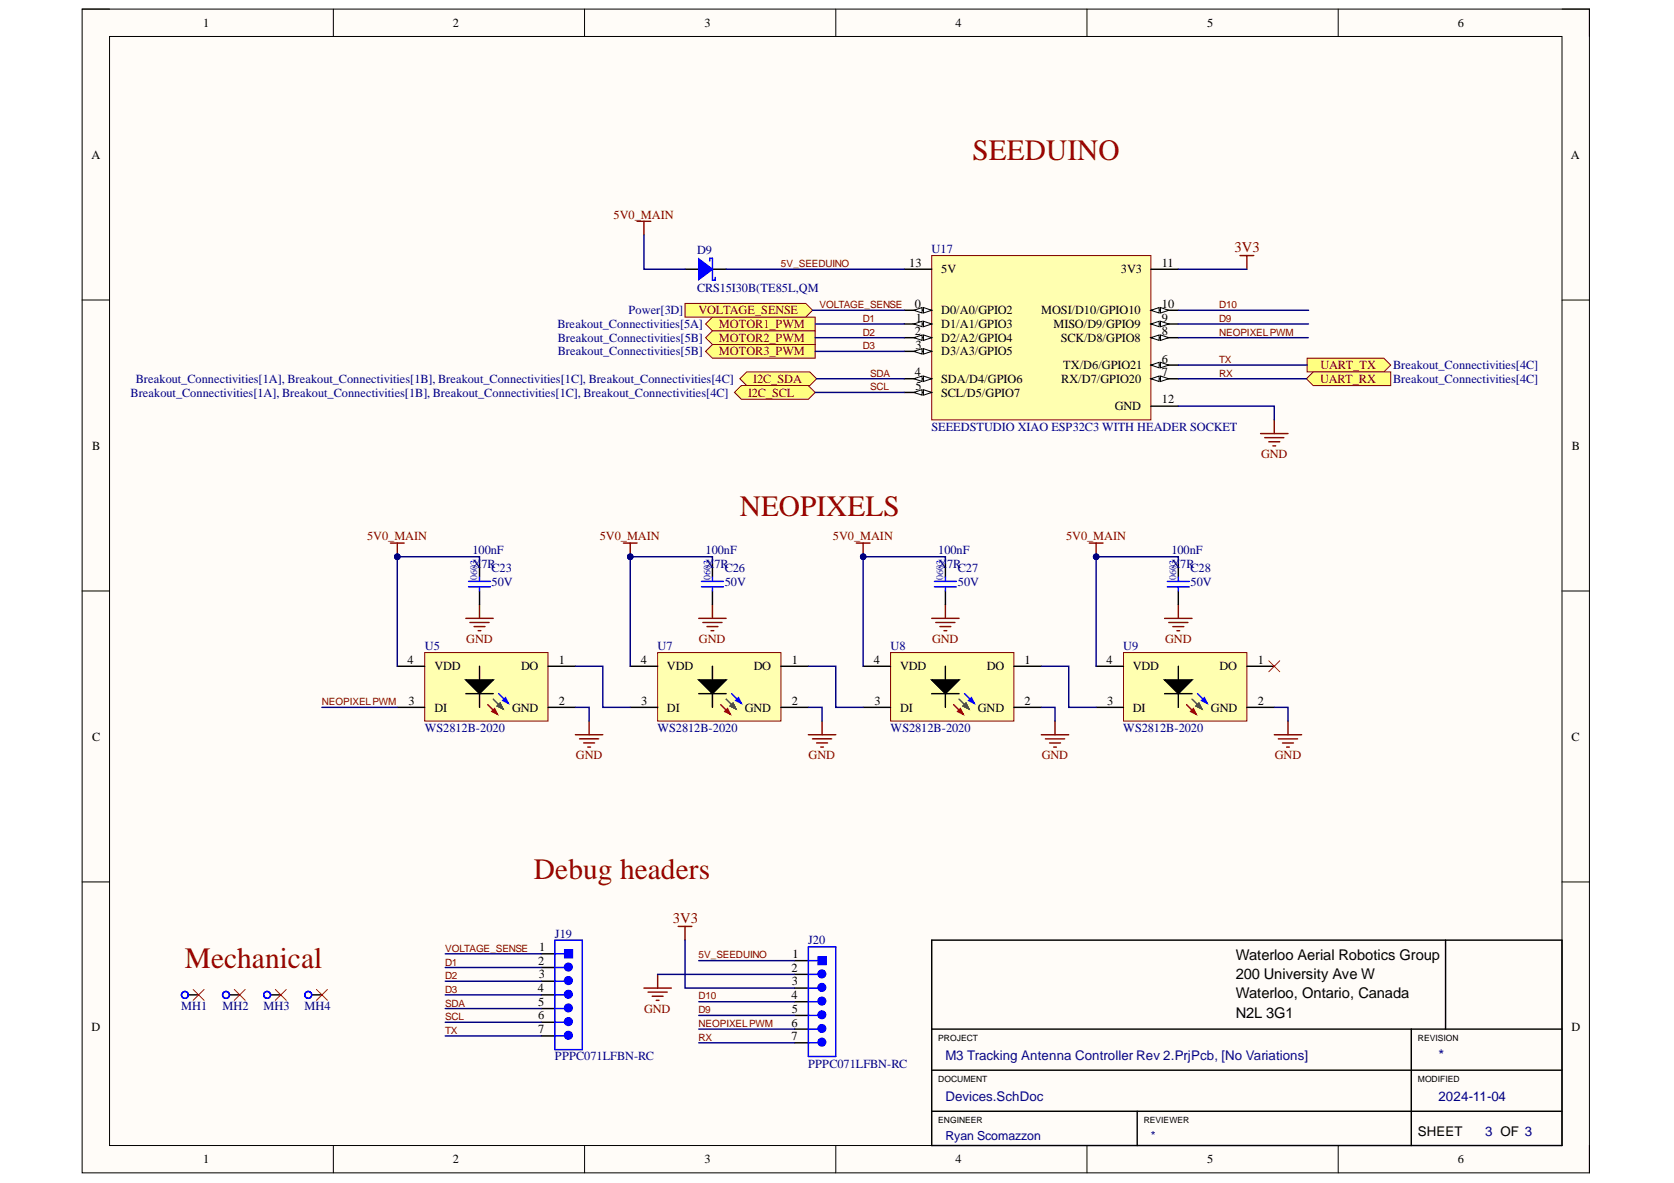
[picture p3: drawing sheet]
<svg xmlns="http://www.w3.org/2000/svg" width="297mm" height="210mm" viewBox="0 0 297 210" stroke-linecap="round" stroke-linejoin="round" font-family="sans-serif">
<path d="M14.6 1.6h267.4v206.5h-267.4z" fill-rule="evenodd" fill="#fffcf8"/>
<path d="M14.6 1.6h267.4v206.5h-267.4z" fill="none" stroke="#000" stroke-width=".18"/>
<path d="M19.4 6.5h257.8v196.8h-257.8z" fill-rule="evenodd" fill="#fffcf8"/>
<g fill="none" stroke="#000" stroke-width=".18">
<path d="M14.6 1.6h4.8M19.4 6.5h257.8v196.8h-257.8zM59.2 1.6v4.9M103.7 1.6v4.9M148.3 1.6v4.9M192.9 1.6v4.9M237.5 1.6v4.9M277.2 1.6h4.8v4.9M14.6 53.2h4.8M277.2 53.2h4.8M14.6 104.9h4.8M277.2 104.9h4.8"/>
<path d="M14.6 156.5h4.8M277.2 156.5h4.8M59.2 203.3v4.8M103.7 203.3v4.8M148.3 203.3v4.8M192.9 203.3v4.8M237.5 203.3v4.8M282 203.3v4.8"/>
</g>
<path d="M165.3 166.8h111.9v36.5h-111.9zM256.5 166.8v15.8M165.3 189.9h111.9M165.3 182.6h111.9M165.3 197.2h111.9M201.8 197.2v6.1M250.4 182.6v20.7" fill="none" stroke="#000" stroke-width=".25"/>
<path d="M113 39.3h2.5M114.3 39.3v2.4M223.7 76.9h4.8M224.4 77.7h3.4M225.1 78.4h2M225.9 79.1h.5M226.1 74.5v2.4" fill="none" stroke="#800000" stroke-width=".25"/>
<path d="M231.9 63.6h13.7l1.2 1.2-1.2 1.2h-13.7z" fill-rule="evenodd" fill="#ffff80"/>
<path d="M231.9 63.6h13.7l1.2 1.2-1.2 1.2h-13.7z" fill="none" stroke="#800000" stroke-width=".18"/>
<path d="M231.8 67.2l1.2-1.2h13.8v2.4h-13.8z" fill-rule="evenodd" fill="#ffff80"/>
<path d="M231.8 67.2l1.2-1.2h13.8v2.4h-13.8z" fill="none" stroke="#800000" stroke-width=".18"/>
<path d="M125.2 57.5l1.2-1.2h18.3v2.4h-18.3z" fill-rule="evenodd" fill="#ffff80"/>
<path d="M125.2 57.5l1.2-1.2h18.3v2.4h-18.3z" fill="none" stroke="#800000" stroke-width=".18"/>
<path d="M125.2 59.9l1.2-1.2h18.3v2.4h-18.3z" fill-rule="evenodd" fill="#ffff80"/>
<path d="M125.2 59.9l1.2-1.2h18.3v2.4h-18.3z" fill="none" stroke="#800000" stroke-width=".18"/>
<path d="M125.2 62.3l1.2-1.2h18.3v2.5h-18.3z" fill-rule="evenodd" fill="#ffff80"/>
<path d="M125.2 62.3l1.2-1.2h18.3v2.5h-18.3z" fill="none" stroke="#800000" stroke-width=".18"/>
<path d="M130.3 69.6l1.2-1.2h11.9l1.3 1.2-1.3 1.2h-11.9z" fill-rule="evenodd" fill="#ffff80"/>
<path d="M130.3 69.6l1.2-1.2h11.9l1.3 1.2-1.3 1.2h-11.9z" fill="none" stroke="#800000" stroke-width=".18"/>
<path d="M131.3 67.2l1.2-1.2h11.2l1.2 1.2-1.2 1.2h-11.2z" fill-rule="evenodd" fill="#ffff80"/>
<path d="M131.3 67.2l1.2-1.2h11.2l1.2 1.2-1.2 1.2h-11.2z" fill="none" stroke="#800000" stroke-width=".18"/>
<path d="M114.3 175.3h4.8M115 176h3.4M115.7 176.8h2M116.5 177.5h.4M116.7 172.9v2.4" fill="none" stroke="#800000" stroke-width=".25"/>
<path d="M121.6 47.8h2.4M126.4 47.8h2.4" fill="none" stroke="#000" stroke-width=".25"/>
<path d="M124 45.9l2.4 1.9-2.4 1.8z" fill="#00f"/>
<path d="M124 45.9l2.4 1.9-2.4 1.8zM125.9 46.3v-.5h.5v3.9h.5v-.5" fill="none" stroke="#00f" stroke-width=".25"/>
<path d="M69.3 96.4h2.4M70.5 96.4v2.4" fill="none" stroke="#800000" stroke-width=".25"/>
<circle cx="70.5" cy="98.8" r=".49" fill="#000080"/>
<circle cx="70.5" cy="98.8" r=".49" fill="none" stroke="#000080" stroke-width=".18"/>
<path d="M165.3 45.3h38.9v29.2h-38.9z" fill-rule="evenodd" fill="#ffffb0"/>
<path d="M165.3 45.3h38.9v29.2h-38.9z" fill="none" stroke="#800000" stroke-width=".18"/>
<path d="M204.2 55.1h4.9" fill="none" stroke="#000" stroke-width=".25"/>
<path d="M204.2 55.1l1.5-.5v.9z" fill="#f8fcff"/>
<path d="M204.2 55.1l1.5-.5v.9z" fill="none" stroke="#000" stroke-width=".18"/>
<path d="M205.9 54.6l1.5 .5-1.5 .4z" fill="#f8fcff"/>
<path d="M205.9 54.6l1.5 .5-1.5 .4z" fill="none" stroke="#000" stroke-width=".18"/>
<path d="M160.5 47.8h4.8M204.2 47.8h4.9M204.2 57.5h4.9M204.2 72.1h4.9" fill="none" stroke="#000" stroke-width=".25"/>
<path d="M204.2 57.5l1.5-.5v1z" fill="#f8fcff"/>
<path d="M204.2 57.5l1.5-.5v1z" fill="none" stroke="#000" stroke-width=".18"/>
<path d="M205.9 57l1.5 .5-1.5 .5z" fill="#f8fcff"/>
<path d="M205.9 57l1.5 .5-1.5 .5z" fill="none" stroke="#000" stroke-width=".18"/>
<path d="M204.2 59.9h4.9" fill="none" stroke="#000" stroke-width=".25"/>
<path d="M204.2 59.9l1.5-.5v1z" fill="#f8fcff"/>
<path d="M204.2 59.9l1.5-.5v1z" fill="none" stroke="#000" stroke-width=".18"/>
<path d="M205.9 59.4l1.5 .5-1.5 .5z" fill="#f8fcff"/>
<path d="M205.9 59.4l1.5 .5-1.5 .5z" fill="none" stroke="#000" stroke-width=".18"/>
<path d="M204.2 67.2h4.9" fill="none" stroke="#000" stroke-width=".25"/>
<path d="M204.2 67.2l1.5-.5v1z" fill="#f8fcff"/>
<path d="M204.2 67.2l1.5-.5v1z" fill="none" stroke="#000" stroke-width=".18"/>
<path d="M205.9 66.7l1.5 .5-1.5 .5z" fill="#f8fcff"/>
<path d="M205.9 66.7l1.5 .5-1.5 .5z" fill="none" stroke="#000" stroke-width=".18"/>
<path d="M160.5 62.3h4.8" fill="none" stroke="#000" stroke-width=".25"/>
<path d="M163.9 61.9l1.4 .4-1.4 .5z" fill="#f8fcff"/>
<path d="M163.9 61.9l1.4 .4-1.4 .5z" fill="none" stroke="#000" stroke-width=".18"/>
<path d="M162.2 62.3l1.4-.4v.9z" fill="#f8fcff"/>
<path d="M162.2 62.3l1.4-.4v.9z" fill="none" stroke="#000" stroke-width=".18"/>
<path d="M160.5 59.9h4.8" fill="none" stroke="#000" stroke-width=".25"/>
<path d="M163.9 59.4l1.4 .5-1.4 .5z" fill="#f8fcff"/>
<path d="M163.9 59.4l1.4 .5-1.4 .5z" fill="none" stroke="#000" stroke-width=".18"/>
<path d="M162.2 59.9l1.4-.5v1z" fill="#f8fcff"/>
<path d="M162.2 59.9l1.4-.5v1z" fill="none" stroke="#000" stroke-width=".18"/>
<path d="M160.5 57.5h4.8" fill="none" stroke="#000" stroke-width=".25"/>
<path d="M163.9 57l1.4 .5-1.4 .5z" fill="#f8fcff"/>
<path d="M163.9 57l1.4 .5-1.4 .5z" fill="none" stroke="#000" stroke-width=".18"/>
<path d="M162.2 57.5l1.4-.5v1z" fill="#f8fcff"/>
<path d="M162.2 57.5l1.4-.5v1z" fill="none" stroke="#000" stroke-width=".18"/>
<path d="M160.5 55.1h4.8" fill="none" stroke="#000" stroke-width=".25"/>
<path d="M163.9 54.6l1.4 .5-1.4 .4z" fill="#f8fcff"/>
<path d="M163.9 54.6l1.4 .5-1.4 .4z" fill="none" stroke="#000" stroke-width=".18"/>
<path d="M162.2 55.1l1.4-.5v.9z" fill="#f8fcff"/>
<path d="M162.2 55.1l1.4-.5v.9z" fill="none" stroke="#000" stroke-width=".18"/>
<path d="M160.5 67.2h4.8" fill="none" stroke="#000" stroke-width=".25"/>
<path d="M163.9 66.7l1.4 .5-1.4 .5z" fill="#f8fcff"/>
<path d="M163.9 66.7l1.4 .5-1.4 .5z" fill="none" stroke="#000" stroke-width=".18"/>
<path d="M162.2 67.2l1.4-.5v1z" fill="#f8fcff"/>
<path d="M162.2 67.2l1.4-.5v1z" fill="none" stroke="#000" stroke-width=".18"/>
<path d="M160.5 69.6h4.8" fill="none" stroke="#000" stroke-width=".25"/>
<path d="M163.9 69.1l1.4 .5-1.4 .5z" fill="#f8fcff"/>
<path d="M163.9 69.1l1.4 .5-1.4 .5z" fill="none" stroke="#000" stroke-width=".18"/>
<path d="M162.2 69.6l1.4-.5v1z" fill="#f8fcff"/>
<path d="M162.2 69.6l1.4-.5v1z" fill="none" stroke="#000" stroke-width=".18"/>
<path d="M204.2 64.8h4.9" fill="none" stroke="#000" stroke-width=".25"/>
<path d="M204.2 64.8l1.5-.5v1z" fill="#f8fcff"/>
<path d="M204.2 64.8l1.5-.5v1z" fill="none" stroke="#000" stroke-width=".18"/>
<path d="M205.9 64.3l1.5 .5-1.5 .5z" fill="#f8fcff"/>
<path d="M205.9 64.3l1.5 .5-1.5 .5z" fill="none" stroke="#000" stroke-width=".18"/>
<path d="M96 169.2h2.5M96 171.7h2.5M96 174.1h2.5M96 176.5h2.5M96 179h2.5M96 181.4h2.5M96 183.8h2.5" fill="none" stroke="#000" stroke-width=".25"/>
<path d="M98.5 171.7h1.7M98.5 169.2h1.7" fill="none" stroke="#00f" stroke-width=".25"/>
<path d="M100.2 168.5h1.4v1.5h-1.4z" fill-rule="evenodd" fill="#00f"/>
<path d="M100.2 168.5h1.4v1.5h-1.4z" fill="none" stroke="#00f" stroke-width=".18"/>
<path d="M98.5 166.8h4.8v19.4h-4.8v-19.4M98.5 174.1h1.7" fill="none" stroke="#00f" stroke-width=".25"/>
<circle cx="100.9" cy="174" r=".72" fill="#00f"/>
<circle cx="100.9" cy="174" r=".72" fill="none" stroke="#00f" stroke-width=".18"/>
<circle cx="100.9" cy="171.6" r=".72" fill="#00f"/>
<circle cx="100.9" cy="171.6" r=".72" fill="none" stroke="#00f" stroke-width=".18"/>
<path d="M98.5 176.5h1.7" fill="none" stroke="#00f" stroke-width=".25"/>
<circle cx="100.9" cy="176.4" r=".72" fill="#00f"/>
<circle cx="100.9" cy="176.4" r=".72" fill="none" stroke="#00f" stroke-width=".18"/>
<path d="M98.5 179h1.7" fill="none" stroke="#00f" stroke-width=".25"/>
<circle cx="100.9" cy="178.8" r=".72" fill="#00f"/>
<circle cx="100.9" cy="178.8" r=".72" fill="none" stroke="#00f" stroke-width=".18"/>
<path d="M98.5 181.4h1.7" fill="none" stroke="#00f" stroke-width=".25"/>
<circle cx="100.9" cy="181.3" r=".72" fill="#00f"/>
<circle cx="100.9" cy="181.3" r=".72" fill="none" stroke="#00f" stroke-width=".18"/>
<path d="M98.5 183.8h1.7" fill="none" stroke="#00f" stroke-width=".25"/>
<circle cx="100.9" cy="183.7" r=".72" fill="#00f"/>
<circle cx="100.9" cy="183.7" r=".72" fill="none" stroke="#00f" stroke-width=".18"/>
<path d="M141 170.5h2.4M141 172.9h2.4M141 175.3h2.4M141 177.7h2.4M141 180.2h2.4M141 182.6h2.4M141 185h2.4" fill="none" stroke="#000" stroke-width=".25"/>
<path d="M143.4 172.9h1.7M143.4 170.5h1.7" fill="none" stroke="#00f" stroke-width=".25"/>
<path d="M145.1 169.7h1.5v1.5h-1.5z" fill-rule="evenodd" fill="#00f"/>
<path d="M145.1 169.7h1.5v1.5h-1.5z" fill="none" stroke="#00f" stroke-width=".18"/>
<path d="M143.4 175.3h1.7M143.4 168h4.9v19.5h-4.9z" fill="none" stroke="#00f" stroke-width=".25"/>
<circle cx="145.8" cy="175.2" r=".72" fill="#00f"/>
<circle cx="145.8" cy="175.2" r=".72" fill="none" stroke="#00f" stroke-width=".18"/>
<circle cx="145.8" cy="172.8" r=".72" fill="#00f"/>
<circle cx="145.8" cy="172.8" r=".72" fill="none" stroke="#00f" stroke-width=".18"/>
<path d="M143.4 177.7h1.7" fill="none" stroke="#00f" stroke-width=".25"/>
<circle cx="145.8" cy="177.6" r=".71" fill="#00f"/>
<circle cx="145.8" cy="177.6" r=".71" fill="none" stroke="#00f" stroke-width=".18"/>
<path d="M143.4 180.2h1.7" fill="none" stroke="#00f" stroke-width=".25"/>
<circle cx="145.8" cy="180.1" r=".71" fill="#00f"/>
<circle cx="145.8" cy="180.1" r=".71" fill="none" stroke="#00f" stroke-width=".18"/>
<path d="M143.4 182.6h1.7" fill="none" stroke="#00f" stroke-width=".25"/>
<circle cx="145.8" cy="182.5" r=".71" fill="#00f"/>
<circle cx="145.8" cy="182.5" r=".71" fill="none" stroke="#00f" stroke-width=".18"/>
<path d="M143.4 185h1.7" fill="none" stroke="#00f" stroke-width=".25"/>
<circle cx="145.8" cy="184.9" r=".72" fill="#00f"/>
<circle cx="145.8" cy="184.9" r=".72" fill="none" stroke="#00f" stroke-width=".18"/>
<path d="M121.6 53.8h21.4l1.2 1.3-1.2 1.2h-21.4z" fill-rule="evenodd" fill="#ffff80"/>
<path d="M121.6 53.8h21.4l1.2 1.3-1.2 1.2h-21.4z" fill="none" stroke="#800000" stroke-width=".18"/>
<path d="M220 45.3h2.5M221.2 45.3v2.5M120.3 164.4h2.5M121.6 164.4v2.4" fill="none" stroke="#800000" stroke-width=".25"/>
<path d="M75.4 115.8h21.8v12.1h-21.8z" fill-rule="evenodd" fill="#ffffb0"/>
<path d="M75.4 115.8h21.8v12.1h-21.8z" fill="none" stroke="#800000" stroke-width=".18"/>
<path d="M70.5 118.2h4.9M97.2 118.2h4.9M70.5 125.5h4.9M82.7 120.6h4.8l-2.4 2.5zM97.2 125.5h4.9" fill="none" stroke="#000" stroke-width=".25"/>
<path d="M82.7 120.6h4.8l-2.4 2.5z" fill="#000"/>
<path d="M87.5 124.1l1.7 1.7" fill="none" stroke="#38761d" stroke-width=".25"/>
<path d="M88.5 123.1l1.7 1.7" fill="none" stroke="#00f" stroke-width=".25"/>
<path d="M88.2 125.3l.5-.5 .5 1z" fill="#00f"/>
<path d="M88.2 125.3l.5-.5 .5 1z" fill="none" stroke="#000" stroke-width=".25"/>
<path d="M89.2 124.3l.5-.5 .5 1z" fill="#00f"/>
<path d="M89.2 124.3l.5-.5 .5 1z" fill="none" stroke="#00f" stroke-width=".25"/>
<path d="M82.7 123.1h4.8" fill="none" stroke="#000" stroke-width=".25"/>
<path d="M86.5 125l1.7 1.7" fill="none" stroke="#980000" stroke-width=".25"/>
<path d="M87.3 126.2l.5-.4 .4 .9z" fill="#980000"/>
<path d="M87.3 126.2l.5-.4 .4 .9z" fill="none" stroke="#980000" stroke-width=".25"/>
<path d="M88.2 125.3l.5-.5 .5 1z" fill="#38761d"/>
<path d="M88.2 125.3l.5-.5 .5 1z" fill="none" stroke="#38761d" stroke-width=".25"/>
<path d="M85.1 118.2v2.4M85.1 123.1v2.4" fill="none" stroke="#000" stroke-width=".25"/>
<path d="M110.6 96.4h2.4M111.8 96.4v2.4M102.1 130.4h4.9M102.8 131.1h3.4M103.6 131.8h1.9M104.3 132.6h.5M104.5 127.9v2.5" fill="none" stroke="#800000" stroke-width=".25"/>
<circle cx="111.8" cy="98.8" r=".49" fill="#000080"/>
<circle cx="111.8" cy="98.8" r=".49" fill="none" stroke="#000080" stroke-width=".18"/>
<path d="M116.7 115.8h21.9v12.1h-21.9z" fill-rule="evenodd" fill="#ffffb0"/>
<path d="M116.7 115.8h21.9v12.1h-21.9z" fill="none" stroke="#800000" stroke-width=".18"/>
<path d="M111.8 118.2h4.9M138.6 118.2h4.8M111.8 125.5h4.9M124 120.6h4.8l-2.4 2.5zM138.6 125.5h4.8" fill="none" stroke="#000" stroke-width=".25"/>
<path d="M124 120.6h4.8l-2.4 2.5z" fill="#000"/>
<path d="M128.8 124.1l1.8 1.7" fill="none" stroke="#38761d" stroke-width=".25"/>
<path d="M129.8 123.1l1.7 1.7" fill="none" stroke="#00f" stroke-width=".25"/>
<path d="M129.6 125.3l.5-.5 .5 1z" fill="#00f"/>
<path d="M129.6 125.3l.5-.5 .5 1z" fill="none" stroke="#000" stroke-width=".25"/>
<path d="M130.6 124.3l.4-.5 .5 1z" fill="#00f"/>
<path d="M130.6 124.3l.4-.5 .5 1z" fill="none" stroke="#00f" stroke-width=".25"/>
<path d="M124 123.1h4.8" fill="none" stroke="#000" stroke-width=".25"/>
<path d="M127.9 125l1.7 1.7" fill="none" stroke="#980000" stroke-width=".25"/>
<path d="M128.6 126.2l.5-.4 .5 .9z" fill="#980000"/>
<path d="M128.6 126.2l.5-.4 .5 .9z" fill="none" stroke="#980000" stroke-width=".25"/>
<path d="M129.6 125.3l.5-.5 .5 1z" fill="#38761d"/>
<path d="M129.6 125.3l.5-.5 .5 1z" fill="none" stroke="#38761d" stroke-width=".25"/>
<path d="M126.4 118.2v2.4M126.4 123.1v2.4" fill="none" stroke="#000" stroke-width=".25"/>
<path d="M151.9 96.4h2.5M153.2 96.4v2.4M143.4 130.4h4.9M144.2 131.1h3.4M144.9 131.8h1.9M145.6 132.6h.5M145.9 127.9v2.5" fill="none" stroke="#800000" stroke-width=".25"/>
<circle cx="153.2" cy="98.8" r=".48" fill="#000080"/>
<circle cx="153.2" cy="98.8" r=".48" fill="none" stroke="#000080" stroke-width=".18"/>
<path d="M158 115.8h21.9v12.1h-21.9z" fill-rule="evenodd" fill="#ffffb0"/>
<path d="M158 115.8h21.9v12.1h-21.9z" fill="none" stroke="#800000" stroke-width=".18"/>
<path d="M153.2 118.2h4.8M179.9 118.2h4.9M153.2 125.5h4.8M165.3 120.6h4.9l-2.4 2.5zM179.9 125.5h4.9" fill="none" stroke="#000" stroke-width=".25"/>
<path d="M165.3 120.6h4.9l-2.4 2.5z" fill="#000"/>
<path d="M170.2 124.1l1.7 1.7" fill="none" stroke="#38761d" stroke-width=".25"/>
<path d="M171.2 123.1l1.7 1.7" fill="none" stroke="#00f" stroke-width=".25"/>
<path d="M170.9 125.3l.5-.5 .5 1z" fill="#00f"/>
<path d="M170.9 125.3l.5-.5 .5 1z" fill="none" stroke="#000" stroke-width=".25"/>
<path d="M171.9 124.3l.5-.5 .5 1z" fill="#00f"/>
<path d="M171.9 124.3l.5-.5 .5 1z" fill="none" stroke="#00f" stroke-width=".25"/>
<path d="M165.3 123.1h4.9" fill="none" stroke="#000" stroke-width=".25"/>
<path d="M169.2 125l1.7 1.7" fill="none" stroke="#980000" stroke-width=".25"/>
<path d="M169.9 126.2l.5-.4 .5 .9z" fill="#980000"/>
<path d="M169.9 126.2l.5-.4 .5 .9z" fill="none" stroke="#980000" stroke-width=".25"/>
<path d="M170.9 125.3l.5-.5 .5 1z" fill="#38761d"/>
<path d="M170.9 125.3l.5-.5 .5 1z" fill="none" stroke="#38761d" stroke-width=".25"/>
<path d="M167.8 118.2v2.4M167.8 123.1v2.4" fill="none" stroke="#000" stroke-width=".25"/>
<path d="M193.3 96.4h2.4M194.5 96.4v2.4M184.8 130.4h4.8M185.5 131.1h3.4M186.2 131.8h2M187 132.6h.4M187.2 127.9v2.5" fill="none" stroke="#800000" stroke-width=".25"/>
<circle cx="194.5" cy="98.8" r=".49" fill="#000080"/>
<circle cx="194.5" cy="98.8" r=".49" fill="none" stroke="#000080" stroke-width=".18"/>
<path d="M199.4 115.8h21.8v12.1h-21.8z" fill-rule="evenodd" fill="#ffffb0"/>
<path d="M199.4 115.8h21.8v12.1h-21.8z" fill="none" stroke="#800000" stroke-width=".18"/>
<path d="M194.5 118.2h4.9M221.2 118.2h4.9M194.5 125.5h4.9M206.7 120.6h4.8l-2.4 2.5zM221.2 125.5h4.9" fill="none" stroke="#000" stroke-width=".25"/>
<path d="M206.7 120.6h4.8l-2.4 2.5z" fill="#000"/>
<path d="M211.5 124.1l1.7 1.7" fill="none" stroke="#38761d" stroke-width=".25"/>
<path d="M212.5 123.1l1.7 1.7" fill="none" stroke="#00f" stroke-width=".25"/>
<path d="M212.2 125.3l.5-.5 .5 1z" fill="#00f"/>
<path d="M212.2 125.3l.5-.5 .5 1z" fill="none" stroke="#000" stroke-width=".25"/>
<path d="M213.2 124.3l.5-.5 .5 1z" fill="#00f"/>
<path d="M213.2 124.3l.5-.5 .5 1z" fill="none" stroke="#00f" stroke-width=".25"/>
<path d="M206.7 123.1h4.8" fill="none" stroke="#000" stroke-width=".25"/>
<path d="M210.5 125l1.7 1.7" fill="none" stroke="#980000" stroke-width=".25"/>
<path d="M211.3 126.2l.5-.4 .4 .9z" fill="#980000"/>
<path d="M211.3 126.2l.5-.4 .4 .9z" fill="none" stroke="#980000" stroke-width=".25"/>
<path d="M212.2 125.3l.5-.5 .5 1z" fill="#38761d"/>
<path d="M212.2 125.3l.5-.5 .5 1z" fill="none" stroke="#38761d" stroke-width=".25"/>
<g fill="none" stroke="#000" stroke-width=".25">
<path d="M85.1 100v2.4M126.4 100v2.4M167.8 100v2.4M85.1 104.9v2.4M126.4 104.9v2.4M167.8 104.9v2.4M209.1 100v2.4M209.1 104.9v2.4M209.1 118.2v2.4M209.1 123.1v2.4M33.5 176.5h1.7M40.8 176.5h1.7"/>
<path d="M48.1 176.5h1.7M55.4 176.5h1.7"/>
</g>
<g fill="none" stroke="#800000" stroke-width=".25">
<path d="M82.7 109.7h4.8M83.4 110.4h3.4M84.1 111.2h2M84.8 111.9h.5M85.1 107.3v2.4M124 109.7h4.8M124.7 110.4h3.4M125.4 111.2h2M126.2 111.9h.5M126.4 107.3v2.4M165.3 109.7h4.9M166.1 110.4h3.4"/>
<path d="M166.8 111.2h1.9M167.5 111.9h.5M167.8 107.3v2.4M206.7 109.7h4.8M207.4 110.5h3.4M208.1 111.2h2M208.8 111.9h.5M209.1 107.3v2.4M226.1 130.4h4.9M226.8 131.1h3.4M227.6 131.8h1.9M228.3 132.6h.5"/>
<path d="M228.5 127.9v2.5"/>
</g>
<g fill="none" stroke="#00f" stroke-width=".25">
<path d="M83.1 104.1h3.9M83.1 103.2h3.9M85.1 102.4v.8M85.1 104.1v.8M124.5 104.1h3.9M124.5 103.2h3.9M126.4 102.4v.8M126.4 104.1v.8M165.8 104.1h3.9M165.8 103.2h3.9M167.8 102.4v.8M167.8 104.1v.8"/>
<path d="M207.1 104.1h3.9M207.1 103.2h3.9M209.1 102.4v.8M209.1 104.1v.8"/>
<circle cx="32.8" cy="176.5" r=".61"/>
<circle cx="40.1" cy="176.5" r=".61"/>
<circle cx="47.4" cy="176.5" r=".61"/>
<circle cx="54.7" cy="176.5" r=".61"/>
</g>
<path d="M225.1 117.2l2 2M227.1 117.2l-2 2M48.9 175.6l1.9 1.9M50.8 175.6l-1.9 1.9M56.2 175.6l1.9 1.9M58.1 175.6l-1.9 1.9" fill="none" stroke="#f00" stroke-width=".18"/>
<g fill="none" stroke="#000080" stroke-width=".25">
<path d="M114.3 41.7v6.1h7.3M144.2 55.1h16.3M144.7 59.9h15.8M144.7 57.5h15.8M209.1 59.9h23M209.1 57.5h23.1M209.1 55.1h23.1M209.1 47.8h12.1M144.7 62.3h15.8M144.7 69.6h15.8M209.1 72.1h17v2.4M209.1 64.8h22.8"/>
<path d="M209.1 67.2h22.7M70.5 98.8v19.4M102.1 118.2h4.9v7.3h4.8M143.4 118.2h4.9v7.3h4.9M184.8 118.2h4.8v7.3h4.9M57.1 125.5h13.4M102.1 125.5h2.4v2.4M143.4 125.5h2.5v2.4M184.8 125.5h2.4v2.4M226.1 125.5h2.4v2.4M79 179h17M79 176.5h17"/>
<path d="M79 174.1h17M79 171.7h17M79 169.2h17M116.7 172.9h24.3M121.6 166.8v8.5h19.4M124 170.5h17M124 177.7h17M79 183.8h17M79 181.4h17M124 185h17M124 182.6h17M124 180.2h17"/>
</g>
<circle cx="70.5" cy="98.8" r=".49" fill="#000080"/>
<circle cx="70.5" cy="98.8" r=".49" fill="none" stroke="#000080" stroke-width=".18"/>
<path d="M111.8 98.8v19.4" fill="none" stroke="#000080" stroke-width=".25"/>
<circle cx="111.8" cy="98.8" r=".49" fill="#000080"/>
<circle cx="111.8" cy="98.8" r=".49" fill="none" stroke="#000080" stroke-width=".18"/>
<path d="M153.2 98.8v19.4" fill="none" stroke="#000080" stroke-width=".25"/>
<circle cx="153.2" cy="98.8" r=".48" fill="#000080"/>
<circle cx="153.2" cy="98.8" r=".48" fill="none" stroke="#000080" stroke-width=".18"/>
<path d="M194.5 98.8v19.4" fill="none" stroke="#000080" stroke-width=".25"/>
<circle cx="194.5" cy="98.8" r=".49" fill="#000080"/>
<circle cx="194.5" cy="98.8" r=".49" fill="none" stroke="#000080" stroke-width=".18"/>
<path d="M70.5 98.8h14.6v1.2" fill="none" stroke="#000080" stroke-width=".25"/>
<circle cx="70.5" cy="98.8" r=".49" fill="#000080"/>
<circle cx="70.5" cy="98.8" r=".49" fill="none" stroke="#000080" stroke-width=".18"/>
<path d="M111.8 98.8h14.6v1.2" fill="none" stroke="#000080" stroke-width=".25"/>
<circle cx="111.8" cy="98.8" r=".49" fill="#000080"/>
<circle cx="111.8" cy="98.8" r=".49" fill="none" stroke="#000080" stroke-width=".18"/>
<path d="M153.2 98.8h14.6v1.2" fill="none" stroke="#000080" stroke-width=".25"/>
<circle cx="153.2" cy="98.8" r=".48" fill="#000080"/>
<circle cx="153.2" cy="98.8" r=".48" fill="none" stroke="#000080" stroke-width=".18"/>
<path d="M194.5 98.8h14.6v1.2" fill="none" stroke="#000080" stroke-width=".25"/>
<circle cx="194.5" cy="98.8" r=".49" fill="#000080"/>
<circle cx="194.5" cy="98.8" r=".49" fill="none" stroke="#000080" stroke-width=".18"/>
<path d="M128.8 47.8h31.7M144.9 67.2h15.6" fill="none" stroke="#000080" stroke-width=".25"/>
<path d="M34.3 175.6l1.9 1.9M36.2 175.6l-1.9 1.9M41.6 175.6l1.9 1.9M43.5 175.6l-1.9 1.9" fill="none" stroke="#f00" stroke-width=".18"/>
<g font-size="5.2" fill="#980000">
<text x="172.6" y="28.4">SEEDUINO</text>
<text x="131.3" y="91.5">NEOPIXELS</text>
<text x="94.8" y="155.9">Debug headers</text>
<text x="32.8" y="171.8">Mechanical</text>
</g>
<g font-size="2.6" fill="#800000">
<text x="219" y="44.8">3V3</text>
<text x="119.4" y="163.8">3V3</text>
</g>
<g font-size="2.6">
<text x="219.3" y="170.4">Waterloo Aerial Robotics Group</text>
<text x="219.3" y="173.8">200 University Ave W</text>
<text x="219.3" y="177.2">Waterloo, Ontario, Canada</text>
<text x="219.3" y="180.5">N2L 3G1</text>
</g>
<text font-size="2.6" fill="#000080" x="255.2" y="188.2">*</text>
<g font-size="2.4" fill="#11037f">
<text x="167.8" y="188.2">M3 Tracking Antenna Controller Rev 2.PrjPcb, [No Variations]</text>
<text x="167.8" y="195.4">Devices.SchDoc</text>
</g>
<g font-size="2.4" fill="#000080">
<text x="255.2" y="195.4">2024-11-04</text>
<text x="263.5" y="201.5">3 OF 3</text>
</g>
<text font-size="2.4" x="251.6" y="201.5">SHEET</text>
<g font-size="2.2">
<text x="36" y="4.8">1</text>
<text x="80.4" y="4.8">2</text>
<text x="125" y="4.8">3</text>
<text x="169.5" y="4.8">4</text>
<text x="214.2" y="4.8">5</text>
<text x="258.7" y="4.8">6</text>
<text x="16.2" y="28.1">A</text>
<text x="278.8" y="28.1">A</text>
<text x="161.3" y="47.3">13</text>
<text x="206.2" y="47.3">11</text>
<text x="167" y="48.5">5V</text>
<text x="198.9" y="48.5">3V3</text>
<text x="162.3" y="59.4">2</text>
<text x="162.3" y="54.6">0</text>
<text x="162.5" y="57.1">1</text>
<text x="167" y="58.2">D1/A1/GPIO3</text>
<text x="167" y="55.8">D0/A0/GPIO2</text>
<text x="184.8" y="55.8">MOSI/D10/GPIO10</text>
<text x="187" y="58.2">MISO/D9/GPIO9</text>
<text x="206.2" y="54.6">10</text>
<text x="206.2" y="57.1">9</text>
<text x="206.2" y="59.4">8</text>
<text x="162.4" y="61.9">3</text>
<text x="167" y="63.1">D3/A3/GPIO5</text>
<text x="167" y="60.7">D2/A2/GPIO4</text>
<text x="188.2" y="60.7">SCK/D8/GPIO8</text>
<text x="188.7" y="65.5">TX/D6/GPIO21</text>
<text x="206.2" y="64.3">6</text>
<text x="162.3" y="66.7">4</text>
<text x="162.4" y="69.1">5</text>
<text x="167" y="68">SDA/D4/GPIO6</text>
<text x="167" y="70.4">SCL/D5/GPIO7</text>
<text x="188.3" y="68">RX/D7/GPIO20</text>
<text x="206.2" y="71.6">12</text>
<text x="206.2" y="66.7">7</text>
<text x="197.8" y="72.8">GND</text>
<text x="16.3" y="79.8">B</text>
<text x="278.9" y="79.8">B</text>
<text x="72.3" y="117.7">4</text>
<text x="77.1" y="118.9">VDD</text>
<text x="92.5" y="118.9">DO</text>
<text x="99.1" y="117.7">1</text>
<text x="113.7" y="117.7">4</text>
<text x="118.4" y="118.9">VDD</text>
<text x="133.8" y="118.9">DO</text>
<text x="140.5" y="117.7">1</text>
<text x="155.1" y="117.7">4</text>
<text x="159.7" y="118.9">VDD</text>
<text x="175.1" y="118.9">DO</text>
<text x="181.8" y="117.7">1</text>
<text x="196.4" y="117.7">4</text>
<text x="201" y="118.9">VDD</text>
<text x="216.4" y="118.9">DO</text>
<text x="223.2" y="117.7">1</text>
<text x="72.5" y="125">3</text>
<text x="99.1" y="125">2</text>
<text x="113.8" y="125">3</text>
<text x="140.5" y="125">2</text>
<text x="155.2" y="125">3</text>
<text x="181.8" y="125">2</text>
<text x="196.4" y="125">3</text>
<text x="223.2" y="125">2</text>
<text x="16.3" y="131.4">C</text>
<text x="77.1" y="126.3">DI</text>
<text x="90.9" y="126.3">GND</text>
<text x="118.4" y="126.3">DI</text>
<text x="132.1" y="126.3">GND</text>
<text x="159.7" y="126.3">DI</text>
<text x="173.5" y="126.3">GND</text>
<text x="201" y="126.3">DI</text>
<text x="214.9" y="126.3">GND</text>
<text x="278.8" y="131.4">C</text>
<text x="95.5" y="171.2">2</text>
<text x="95.6" y="173.6">3</text>
<text x="95.7" y="168.8">1</text>
<text x="140.4" y="172.4">2</text>
<text x="140.6" y="170">1</text>
<text x="95.4" y="176.1">4</text>
<text x="95.5" y="178.5">5</text>
<text x="140.4" y="177.3">4</text>
<text x="140.5" y="174.8">3</text>
<text x="140.5" y="179.7">5</text>
<text x="16.2" y="183">D</text>
<text x="95.5" y="180.9">6</text>
<text x="95.5" y="183.3">7</text>
<text x="140.4" y="182.2">6</text>
<text x="140.4" y="184.5">7</text>
<text x="278.8" y="183">D</text>
<text x="36" y="206.4">1</text>
<text x="80.4" y="206.4">2</text>
<text x="125" y="206.4">3</text>
<text x="169.5" y="206.4">4</text>
<text x="214.2" y="206.4">5</text>
<text x="258.7" y="206.4">6</text>
</g>
<g font-size="2.2" fill="#800000">
<text x="108.9" y="38.8">5V0_MAIN</text>
<text x="123.9" y="55.8">VOLTAGE_SENSE</text>
<text x="127.6" y="58.2">MOTOR1_PWM</text>
<text x="127.6" y="60.7">MOTOR2_PWM</text>
<text x="127.6" y="63.1">MOTOR3_PWM</text>
<text x="234.3" y="65.5">UART_TX</text>
<text x="132.7" y="70.4">I2C_SCL</text>
<text x="133.7" y="68">I2C_SDA</text>
<text x="234.3" y="68">UART_RX</text>
<text x="223.8" y="81.3">GND</text>
<text x="65.1" y="95.9">5V0_MAIN</text>
<text x="106.4" y="95.9">5V0_MAIN</text>
<text x="147.8" y="95.9">5V0_MAIN</text>
<text x="189.2" y="95.9">5V0_MAIN</text>
<text x="82.7" y="114.1">GND</text>
<text x="124" y="114.1">GND</text>
<text x="165.4" y="114.1">GND</text>
<text x="206.8" y="114.1">GND</text>
<text x="102.2" y="134.7">GND</text>
<text x="143.5" y="134.7">GND</text>
<text x="184.8" y="134.7">GND</text>
<text x="226.2" y="134.7">GND</text>
<text x="114.3" y="179.7">GND</text>
</g>
<g font-size="2.2" fill="#000080">
<text x="123.7" y="45.1">D9</text>
<text x="165.3" y="44.9">U17</text>
<text x="123.7" y="51.9">CRS15I30B(TE85L,QM</text>
<text x="98.9" y="58.2">Breakout_Connectivities[5A]</text>
<text x="111.5" y="55.8">Power[3D]</text>
<text x="99" y="60.7">Breakout_Connectivities[5B]</text>
<text x="99" y="63.1">Breakout_Connectivities[5B]</text>
<text x="247.2" y="65.5">Breakout_Connectivities[4C]</text>
<text x="23.2" y="70.4">Breakout_Connectivities[1A], Breakout_Connectivities[1B], Breakout_Connectivities[1C], Breakout_Connectivities[4C]</text>
<text x="24.1" y="68">Breakout_Connectivities[1A], Breakout_Connectivities[1B], Breakout_Connectivities[1C], Breakout_Connectivities[4C]</text>
<text x="247.2" y="68">Breakout_Connectivities[4C]</text>
<text x="165.3" y="76.4">SEEEDSTUDIO XIAO ESP32C3 WITH HEADER SOCKET</text>
<text x="83.8" y="100.8">X7R</text>
<text x="83.8" y="98.3">100nF</text>
<text x="87.2" y="101.5">C23</text>
<text x="125.2" y="100.8">X7R</text>
<text x="125.2" y="98.3">100nF</text>
<text x="128.6" y="101.5">C26</text>
<text x="166.5" y="100.8">X7R</text>
<text x="166.5" y="98.3">100nF</text>
<text x="170" y="101.5">C27</text>
<text x="207.9" y="100.8">X7R</text>
<text x="207.9" y="98.3">100nF</text>
<text x="211.2" y="101.5">C28</text>
<text x="87.2" y="104">50V</text>
<text x="128.6" y="104">50V</text>
<text x="170" y="104">50V</text>
<text x="211.2" y="104">50V</text>
<text x="75.4" y="115.3">U5</text>
<text x="116.7" y="115.3">U7</text>
<text x="158" y="115.3">U8</text>
<text x="199.3" y="115.3">U9</text>
<text x="75.4" y="129.9">WS2812B-2020</text>
<text x="116.7" y="129.9">WS2812B-2020</text>
<text x="158" y="129.9">WS2812B-2020</text>
<text x="199.3" y="129.9">WS2812B-2020</text>
<text x="98.5" y="166.3">J19</text>
<text x="143.4" y="167.5">J20</text>
<text x="32.1" y="179.2">MH1</text>
<text x="39.5" y="179.2">MH2</text>
<text x="46.8" y="179.2">MH3</text>
<text x="54.1" y="179.2">MH4</text>
<text x="98.5" y="188.2">PPPC071LFBN-RC</text>
<text x="143.4" y="189.4">PPPC071LFBN-RC</text>
<text x="167.8" y="202.2">Ryan Scomazzon</text>
<text x="204.2" y="202.2">*</text>
</g>
<g font-size="1.8" fill="#800000">
<text x="138.6" y="47.4">5V_SEEDUINO</text>
<text x="145.4" y="54.7">VOLTAGE_SENSE</text>
<text x="153.1" y="57.1">D1</text>
<text x="153.1" y="59.6">D2</text>
<text x="216.3" y="59.6">NEOPIXELPWM</text>
<text x="216.3" y="54.7">D10</text>
<text x="216.3" y="57.1">D9</text>
<text x="153.1" y="62">D3</text>
<text x="216.3" y="64.4">TX</text>
<text x="154.4" y="66.9">SDA</text>
<text x="154.4" y="69.2">SCL</text>
<text x="216.3" y="66.9">RX</text>
<text x="57.1" y="125.1">NEOPIXELPWM</text>
<text x="79" y="171.3">D1</text>
<text x="79" y="173.7">D2</text>
<text x="79" y="168.9">VOLTAGE_SENSE</text>
<text x="123.9" y="170.1">5V_SEEDUINO</text>
<text x="79" y="176.2">D3</text>
<text x="79" y="178.6">SDA</text>
<text x="123.9" y="177.3">D10</text>
<text x="123.9" y="179.8">D9</text>
<text x="79" y="181.1">SCL</text>
<text x="79" y="183.4">TX</text>
<text x="123.9" y="184.7">RX</text>
<text x="123.9" y="182.2">NEOPIXELPWM</text>
</g>
<g font-size="1.8" fill="#00f">
<text x="84.7" y="103" transform="rotate(-90 84.7 103)">0603</text>
<text x="126.1" y="103" transform="rotate(-90 126.1 103)">0603</text>
<text x="167.3" y="103" transform="rotate(-90 167.3 103)">0603</text>
<text x="208.7" y="103" transform="rotate(-90 208.7 103)">0603</text>
</g>
<g font-size="1.5">
<text x="166.5" y="184.7">PROJECT</text>
<text x="251.6" y="184.7">REVISION</text>
<text x="166.5" y="192">DOCUMENT</text>
<text x="251.6" y="192">MODIFIED</text>
<text x="166.5" y="199.3">ENGINEER</text>
<text x="203" y="199.3">REVIEWER</text>
</g>
</svg>
